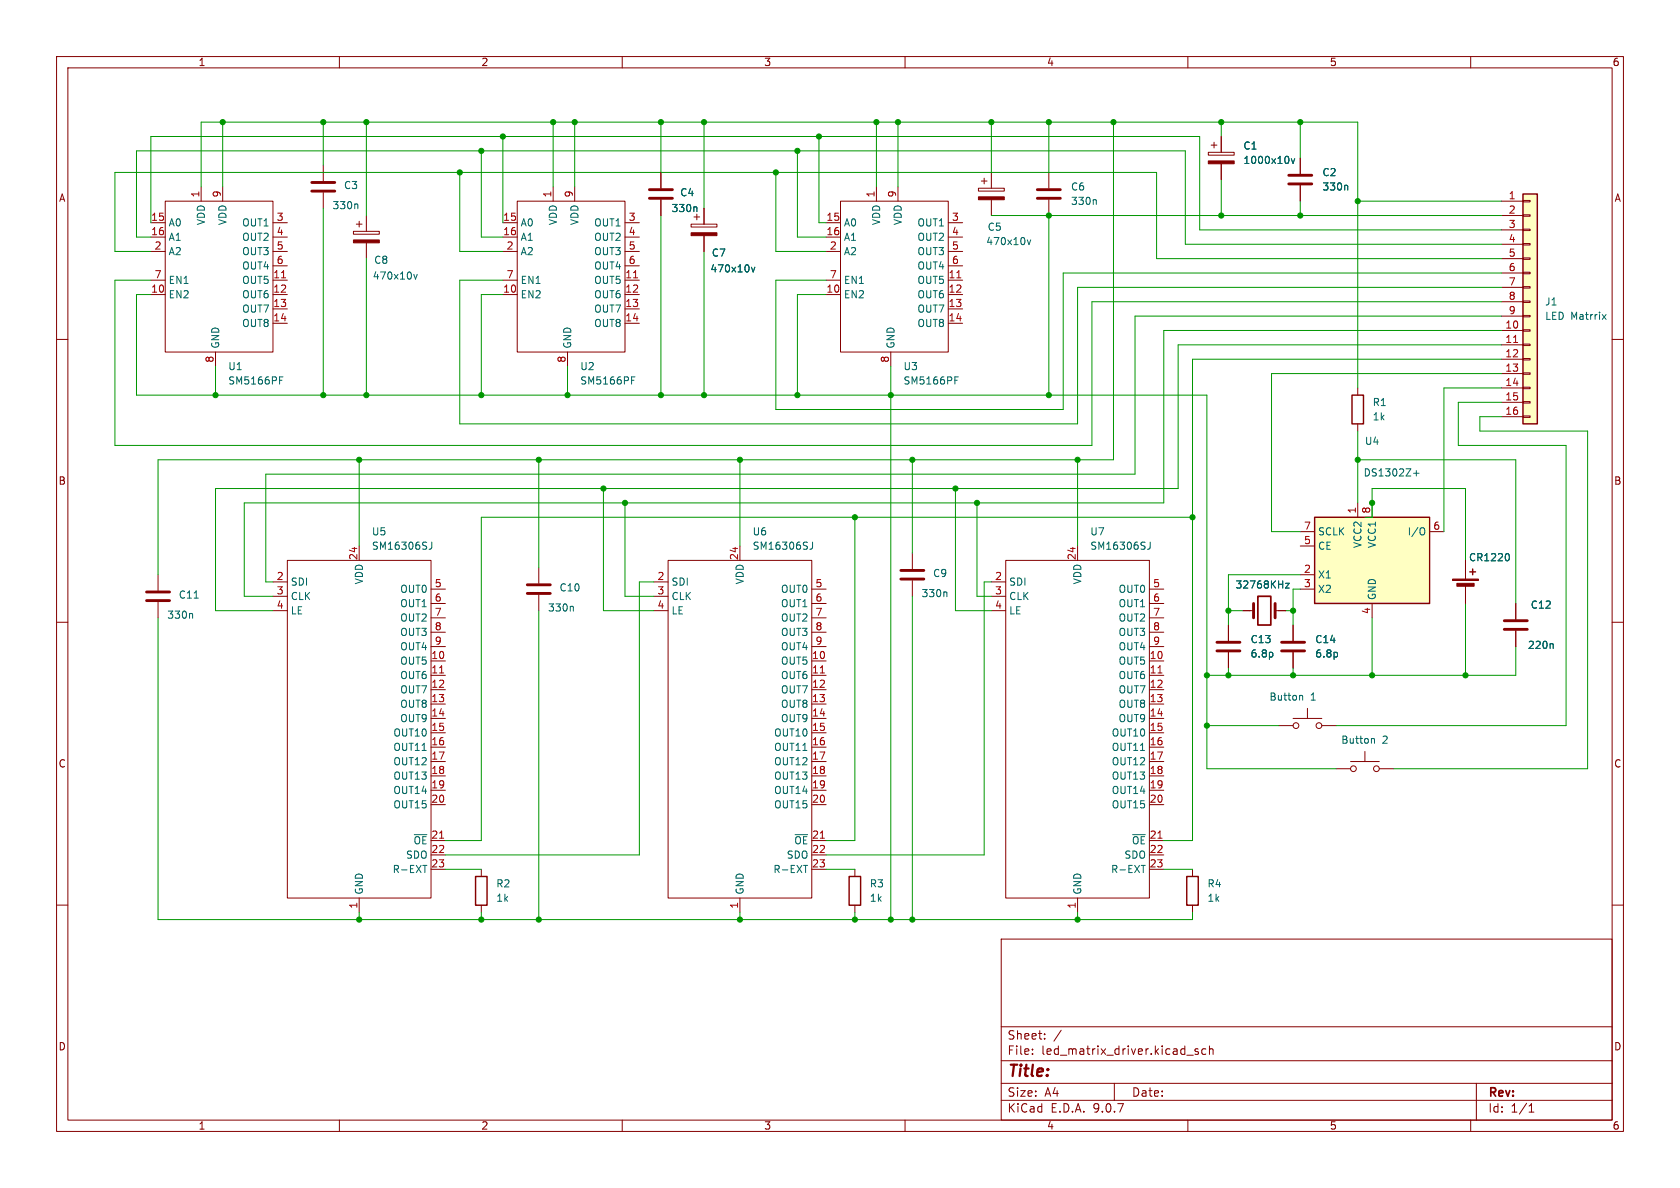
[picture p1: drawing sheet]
<svg xmlns="http://www.w3.org/2000/svg" width="297mm" height="210mm" viewBox="0 0 297 210" stroke-linecap="round" stroke-linejoin="round" font-family="sans-serif">
<g fill="none" stroke="#840000" stroke-width=".18">
<path d="M10 10h277v190h-277zM12 12h273v186h-273zM60 10v2M110 10v2M160 10v2M210 10v2M260 10v2M26.7 39.4h2.5M29.2 35.6h19.1v26.6h-19.1zM35.6 33v2.6M39.4 33v2.6M48.3 39.4h2.5"/>
<path d="M57.1 29.2v2.8M57.1 34v2.8M63 39.6h1M63.5 39.1v1M64.8 38.1v2.8M88.9 39.4h2.5M91.4 35.6h19.1v26.6h-19.1zM97.8 33v2.6M101.6 33v2.6M110.5 39.4h2.5M116.8 30.5v2.8M116.8 35.3v2.8"/>
<path d="M122.2 39.6h4.5v.5h-4.5zM122.7 38.4h1M123.2 37.8v1.1M124.5 36.8v2.8M173 33.3h4.5v.5h-4.5zM173.5 32h1M174 31.5v1M175.3 30.5v2.8M175.3 35.3v2.8M185.4 30.5v2.8M185.4 35.3v2.8M26.7 41.9h2.5"/>
<path d="M26.7 44.5h2.5M26.7 49.5h2.5M26.7 52.1h2.5M48.3 41.9h2.5M48.3 44.5h2.5M48.3 49.5h2.5M48.3 52.1h2.5M48.3 47h2.5M48.3 54.6h2.5M48.3 57.2h2.5M62.5 40.9h4.6v.5h-4.6zM64.8 42.9v2.8"/>
<path d="M88.9 41.9h2.5M88.9 44.5h2.5M88.9 49.5h2.5M88.9 52.1h2.5M110.5 41.9h2.5M110.5 44.5h2.5M110.5 49.5h2.5M110.5 52.1h2.5M110.5 47h2.5M110.5 54.6h2.5M110.5 57.2h2.5M124.5 41.7v2.8"/>
<path d="M10 60h2M38.1 62.2v2.6M100.3 62.2v2.6M285 60h2M50.8 99.1h25.4v59.7h-25.4zM63.5 96.5v2.6M118.1 99.1h25.4v59.7h-25.4zM130.8 96.5v2.6M177.8 99.1h25.4v59.7h-25.4zM190.5 96.5v2.6M259.1 99.1v3.3M10 110h2"/>
<path d="M27.9 101.6v2.8M27.9 106.4v2.8M48.3 102.9h2.5M48.3 105.4h2.5M48.3 108h2.5M76.2 104.1h2.5M76.2 106.7h2.5M76.2 109.2h2.5M76.2 111.8h2.5M76.2 114.3h2.5M76.2 116.8h2.5M76.2 119.4h2.5"/>
<path d="M95.2 100.3v2.8M95.2 105.2v2.8M115.6 102.9h2.5M115.6 105.4h2.5M115.6 108h2.5M143.5 104.1h2.5M143.5 106.7h2.5M143.5 109.2h2.5M143.5 111.8h2.5M143.5 114.3h2.5M143.5 116.8h2.5M143.5 119.4h2.5"/>
<path d="M175.3 102.9h2.5M175.3 105.4h2.5M175.3 108h2.5M203.2 104.1h2.5M203.2 106.7h2.5M203.2 109.2h2.5M203.2 111.8h2.5M203.2 114.3h2.5M203.2 116.8h2.5M203.2 119.4h2.5M259.1 103.4v3.3M268 106.7v2.8"/>
<path d="M268 111.5v2.8M285 110h2M76.2 127h2.5M76.2 121.9h2.5M76.2 124.5h2.5M76.2 129.5h2.5M76.2 132.1h2.5M76.2 134.6h2.5M76.2 137.2h2.5M76.2 139.7h2.5M143.5 127h2.5M143.5 121.9h2.5"/>
<path d="M143.5 124.5h2.5M143.5 129.5h2.5M143.5 132.1h2.5M143.5 134.6h2.5M143.5 137.2h2.5M143.5 139.7h2.5M203.2 127h2.5M203.2 121.9h2.5M203.2 124.5h2.5M203.2 129.5h2.5M203.2 132.1h2.5M203.2 134.6h2.5"/>
<path d="M203.2 137.2h2.5M203.2 139.7h2.5M226.1 128.3h2.5M228.6 127h5.1M231.1 125.2v1.8M233.7 128.3h2.5M236.2 135.9h2.6M238.8 134.6h5M241.3 132.8v1.8M243.8 135.9h2.6M63.5 158.8v2.5M76.2 142.2h2.5"/>
<path d="M76.2 148.6h2.5M76.2 151.1h2.5M76.2 153.7h2.5M85.1 153.7v1.2M130.8 158.8v2.5M143.5 142.2h2.5M143.5 148.6h2.5M143.5 151.1h2.5M143.5 153.7h2.5M151.1 153.7v1.2M190.5 158.8v2.5M203.2 142.2h2.5"/>
<path d="M203.2 148.6h2.5M203.2 151.1h2.5M203.2 153.7h2.5M210.8 153.7v1.2M10 160h2M85.1 160v1.3M151.1 160v1.3M177 166h108v32h-108zM210.8 160v1.3M285 160h2M60 198v2M110 198v2"/>
<path d="M160 198v2M177 194.5h108M177 191.5h108M177 187.5h108M177 181.5h108M182.5 186.3v.1M182.5 185.5v.1M184.7 183.6v.1M184.7 182.8v.1M187.6 182.1l-1.3 2M197 191.5v3M209.8 186.5h1.2"/>
<path d="M210 198v2M211.8 185.5l-.3-.1-.3 .2 .1 .2 .5 .2v.3h-.6M213.2 185.5l-.5-.1-.2 .3v.4l.1 .2h.6M213.8 185.5l.2-.1 .4 .1 .1 .9M213.8 184.9v1.5M260 198v2M261 191.5v6.5M270.3 196.6h.9M270.3 195.5l.4-.4v1.5"/>
<circle cx="229.1" cy="128.3" r=".51"/>
<circle cx="233.2" cy="128.3" r=".51"/>
<circle cx="239.3" cy="135.9" r=".51"/>
<circle cx="243.3" cy="135.9" r=".51"/>
</g>
<g fill="none" stroke="#006464" stroke-width=".18">
<path d="M63.1 36.1l.2 .1v.7M123 36.6l.2 .1v.7M193.6 35.3l.2 .2v.6M73.2 48.5l.3 .8 .3-.8M132.8 47.2l.3 .9 .3-.9M181.6 42.4l.3 .9 .3-.9M49.4 67.2h.4M49.4 66.6h.6M111.7 67.2h.4M111.7 66.6h.6M76.3 95.8v.9a.41 .41 0 0 1-.4 .4M143.6 95.8v.9a.41 .41 0 0 1-.4 .4"/>
<path d="M203.3 95.8v.9a.41 .41 0 0 1-.4 .4M266.5 97.9a.79 .79 0 0 1 0 1.2M33.9 108.4l.2 .2v.7M34.3 105.7h.8M101.2 107.2l.2 .2v.6M274.4 113.8l.2 .2v.6M229.9 122.9l.4 .2v.7M242.6 130.5l.4 .2v.7M74.7 153h.8M142.1 153h.7M201.7 153h.8"/>
</g>
<path d="M55.1 32.3h4.1M55.1 33.8h4.1M114.8 33.5h4.1M114.8 35.1h4.1M183.4 33.5h4.1M183.4 35.1h4.1M25.9 104.6h4.1M25.9 106.2h4.1M93.2 103.4h4.1M93.2 104.9h4.1M265.9 109.7h4.1M265.9 111.3h4.1" fill="none" stroke="#840000" stroke-width=".51"/>
<path d="M259.8 101.1h1.1M260.3 100.6v1M84.1 154.9h2v5.1h-2zM150.1 154.9h2v5.1h-2zM209.8 154.9h2v5.1h-2z" fill="none" stroke="#840000" stroke-width=".25"/>
<g fill="#840000" stroke="#840000" stroke-width=".18">
<path d="M173 34.8h4.5v.5h-4.5z"/>
<path d="M62.5 42.4h4.6v.5h-4.6z"/>
<path d="M122.2 41.1h4.5v.6h-4.5z"/>
<path d="M256.8 102.4h4.6v.2h-4.6z"/>
<path d="M257.6 103.1h3v.5h-3z"/>
</g>
<path d="M49.8 49.1h.7M112 49.1h.7M77.7 119h.7M145 119h.7M204.7 119h.7M77.7 148.2h.7M145 148.2h.7M204.7 148.2h.7" fill="none" stroke="#a90000" stroke-width=".18"/>
<path d="M232.4 91.4h20.3v15.3h-20.3z" fill="#ffffc2"/>
<path d="M239 69.9h2v5h-2zM232.4 91.4h20.3v15.3h-20.3z" fill="none" stroke="#840000" stroke-width=".25"/>
<g fill="none" stroke="#840000" stroke-width=".18">
<path d="M146 39.4h2.6M148.6 35.6h19v26.6h-19zM154.9 33v2.6M158.7 33v2.6M167.6 39.4h2.6M229.9 27.9v2.8M229.9 32.8v2.8M146 41.9h2.6M146 44.5h2.6M146 49.5h2.6M146 52.1h2.6M167.6 41.9h2.6"/>
<path d="M167.6 44.5h2.6M167.6 49.5h2.6M167.6 52.1h2.6M167.6 47h2.6M167.6 54.6h2.6M167.6 57.2h2.6M157.5 62.2v2.6M240 68.6v1.3M240 74.9v1.3M161.3 97.8v2.8M229.9 94h2.5M229.9 96.5h2.5"/>
<path d="M240 88.9v2.5M242.6 88.9v2.5M252.7 94h2.6M161.3 102.6v2.8M229.9 101.6h2.5M229.9 104.1h2.5M242.6 106.7v2.5"/>
</g>
<path d="M238.1 32.8l.2 .1v.7M168.8 67.2h.4M168.8 66.6h.6M249.9 83.7h1M250.4 83.2v.9M251.6 93.3l.1 .1a.81 .81 0 0 1-.1 1.2M167.2 104.6l.2 .2v.7" fill="none" stroke="#006464" stroke-width=".18"/>
<path d="M169.2 49.1h.7" fill="none" stroke="#a90000" stroke-width=".18"/>
<path d="M227.8 31h4.1M227.8 32.5h4.1M159.3 100.8h4M159.3 102.4h4" fill="none" stroke="#840000" stroke-width=".51"/>
<path d="M269.2 34.3h2.6v40.6h-2.6z" fill="#ffffc2"/>
<path d="M269.2 34.3h2.6v40.6h-2.6z" fill="none" stroke="#840000" stroke-width=".25"/>
<g fill="none" stroke="#840000" stroke-width=".18">
<path d="M116.8 30.5v2.8M116.8 35.3v2.8M124.5 36.8v2.8M213.6 26.9h4.6v.5h-4.6zM214.1 25.7h1M214.6 25.1v1.1M215.9 24.1v2.8M215.9 29v2.8M229.9 27.9v2.8M229.9 32.8v2.8M265.4 35.6h3.8M265.4 38.1h3.8"/>
<path d="M269.2 35.4h1.3v.3h-1.3zM269.2 38h1.3v.2h-1.3zM124.5 41.7v2.8M265.4 40.6h3.8M265.4 43.2h3.8M265.4 45.7h3.8M265.4 48.3h3.8M265.4 50.8h3.8M265.4 53.3h3.8M265.4 55.9h3.8M265.4 58.4h3.8M269.2 40.5h1.3v.3h-1.3z"/>
<path d="M269.2 43.1h1.3v.2h-1.3zM269.2 45.6h1.3v.2h-1.3zM269.2 48.1h1.3v.3h-1.3zM269.2 50.7h1.3v.2h-1.3zM269.2 53.2h1.3v.3h-1.3zM269.2 55.8h1.3v.2h-1.3zM269.2 58.3h1.3v.2h-1.3zM265.4 61h3.8M265.4 63.5h3.8M265.4 66h3.8M265.4 68.6h3.8M265.4 71.1h3.8"/>
<path d="M265.4 73.7h3.8M269.2 60.8h1.3v.3h-1.3zM269.2 63.4h1.3v.2h-1.3zM269.2 65.9h1.3v.3h-1.3zM269.2 68.5h1.3v.2h-1.3zM269.2 71h1.3v.2h-1.3zM269.2 73.5h1.3v.3h-1.3zM259.1 99.1v2.5M217.2 110.5v2.8M217.2 115.3v2.8M219.7 108h1.9M225.4 108h1.9"/>
<path d="M228.6 110.5v2.8M228.6 115.3v2.8M259.1 104.1v2.6M268 106.7v2.8M268 111.5v2.8"/>
</g>
<path d="M267.6 60.5h.7" fill="none" stroke="#a90000" stroke-width=".18"/>
<path d="M123 36.6l.2 .1v.7M228.3 28.1l.3 .8 .3-.8M238.1 32.8l.2 .1v.7M132.8 47.2l.3 .9 .3-.9M283.3 55.6l.6 .9M283.9 55.6l-.6 .9M266.5 97.9a.79 .79 0 0 1 0 1.2M225 115.4v.6M227.3 103.1h.6l-.6 .9h.6M236.4 115.4v.6M274.4 113.8l.2 .2v.6" fill="none" stroke="#006464" stroke-width=".18"/>
<path d="M213.6 28.4h4.6v.6h-4.6z" fill="#840000" stroke="#840000" stroke-width=".18"/>
<path d="M215.1 113.5h4.1M215.1 115.1h4.1M221.6 106.7v2.5M225.4 106.7v2.5M226.6 113.5h4M226.6 115.1h4" fill="none" stroke="#840000" stroke-width=".51"/>
<path d="M222.4 105.4h2.3v5.1h-2.3z" fill="none" stroke="#840000" stroke-width=".3"/>
<g fill="none" stroke="#009600" stroke-width=".18">
<path d="M26.7 39.4v-15.3h185.4v16.5h53.3M35.6 33v-11.4h204.4v47M39.4 21.6v11.4M57.1 21.6v7.6M57.1 36.8v33.1M64.8 21.6v16.5M81.3 30.5v14h7.6M85.1 26.7v15.2h3.8M88.9 24.1v15.3M97.8 21.6v11.4M101.6 21.6v11.4M116.8 21.6v8.9"/>
<path d="M116.8 38.1v31.8M124.5 21.6v15.2M137.2 30.5v14h8.8M141 26.7v15.2h5M144.8 24.1v15.3h1.2M154.9 21.6v11.4M158.7 21.6v11.4M175.3 38.1h90.1M175.3 21.6v8.9M185.4 21.6v8.9M185.4 38.1v31.8M196.8 21.6v59.7h-168.9v20.3"/>
<path d="M215.9 21.6v2.5M215.9 31.8v6.3M229.9 21.6v6.3M229.9 35.6v2.5M240 35.6h25.4M26.7 52.1h-2.6v17.8h189.3v66h22.8M26.7 41.9h-2.6v-15.2h185.4v16.5h55.9M26.7 44.5h-6.4v-14h184.2v15.2h60.9M26.7 49.5h-6.4v29.2h172.7v-25.4h72.4M64.8 45.7v24.2M88.9 49.5h-7.6v25.4h109.2v-24.1h74.9M88.9 52.1h-3.8v17.8"/>
<path d="M124.5 44.5v25.4M146 52.1h-5v17.8M265.4 48.3h-77.4v24.1h-50.8v-22.9h8.8M265.4 58.4h-59.7v30.5h-162.5v16.5h5.1M265.4 55.9h-64.7v27.9h-153.7v19.1h1.3M38.1 64.8v5.1M100.3 64.8v5.1M157.5 64.8v97.8M240 76.2v12.7M265.4 71.1h-7.6v7.6h19.1v49.6h-40.7M265.4 73.7h-3.8v2.5h19.1v59.7h-34.3M265.4 61h-57.1v25.4h-170.2v21.6h10.2"/>
<path d="M265.4 63.5h-54.6v85.1h-5.1M265.4 66h-40.6v28h5.1M265.4 68.6h-10.1v25.4M63.5 81.3v15.2M95.2 81.3v19M106.7 86.4v21.6h8.9M110.5 88.9v16.5h5.1M130.8 81.3v15.2M151.1 91.4v57.2h-5.1M161.3 81.3v16.5M168.9 86.4v21.6h6.4M172.7 88.9v16.5h2.6"/>
<path d="M190.5 81.3v15.2M210.8 91.4h-125.7v57.2h-6.4M240 81.3h28v25.4M241.3 91.4h1.3v-5h16.5v12.7M27.9 109.2v53.4h182.9v-1.3M95.2 108v54.6M115.6 102.9h-2.6v48.2h-34.3M161.3 105.4v57.2M175.3 102.9h-1.3v48.2h-28M217.2 118.1v1.3M217.2 108h2.5M227.3 108h1.3"/>
<path d="M228.6 118.1v1.3M229.9 104.1h-1.3v6.4M229.9 101.6h-12.7v8.9M242.6 109.2v10.2M259.1 106.7v12.7M268 114.3v5.1h-54.6M213.4 128.3h12.7M78.7 153.7h6.4M146 153.7h5.1M205.7 153.7h5.1M63.5 161.3v1.3M85.1 161.3v1.3"/>
<path d="M130.8 161.3v1.3M151.1 161.3v1.3M190.5 161.3v1.3"/>
</g>
<g fill="#009600" stroke="#009600" stroke-width=".18">
<circle cx="175.3" cy="21.6" r=".46"/>
<circle cx="158.7" cy="21.6" r=".46"/>
<circle cx="154.9" cy="21.6" r=".46"/>
<circle cx="185.4" cy="38.1" r=".46"/>
<circle cx="185.4" cy="21.6" r=".46"/>
<circle cx="210.8" cy="91.4" r=".46"/>
<circle cx="217.2" cy="119.4" r=".46"/>
<circle cx="213.4" cy="119.4" r=".46"/>
<circle cx="228.6" cy="119.4" r=".46"/>
<circle cx="217.2" cy="108" r=".46"/>
<circle cx="228.6" cy="108" r=".46"/>
<circle cx="196.8" cy="21.6" r=".46"/>
<circle cx="215.9" cy="21.6" r=".46"/>
<circle cx="215.9" cy="38.1" r=".46"/>
<circle cx="240" cy="35.6" r=".46"/>
<circle cx="229.9" cy="21.6" r=".46"/>
<circle cx="229.9" cy="38.1" r=".46"/>
<circle cx="240" cy="81.3" r=".46"/>
<circle cx="168.9" cy="86.4" r=".46"/>
<circle cx="185.4" cy="69.9" r=".46"/>
<circle cx="172.7" cy="88.9" r=".46"/>
<circle cx="161.3" cy="81.3" r=".46"/>
<circle cx="157.5" cy="69.9" r=".46"/>
<circle cx="151.1" cy="91.4" r=".46"/>
<circle cx="190.5" cy="81.3" r=".46"/>
<circle cx="242.6" cy="88.9" r=".46"/>
<circle cx="242.6" cy="119.4" r=".46"/>
<circle cx="259.1" cy="119.4" r=".46"/>
<circle cx="63.5" cy="81.3" r=".46"/>
<circle cx="85.1" cy="69.9" r=".46"/>
<circle cx="38.1" cy="69.9" r=".46"/>
<circle cx="57.1" cy="69.9" r=".46"/>
<circle cx="64.8" cy="69.9" r=".46"/>
<circle cx="95.2" cy="81.3" r=".46"/>
<circle cx="100.3" cy="69.9" r=".46"/>
<circle cx="124.5" cy="21.6" r=".46"/>
<circle cx="116.8" cy="21.6" r=".46"/>
<circle cx="110.5" cy="88.9" r=".46"/>
<circle cx="106.7" cy="86.4" r=".46"/>
<circle cx="137.2" cy="30.5" r=".46"/>
<circle cx="141" cy="26.7" r=".46"/>
<circle cx="144.8" cy="24.1" r=".46"/>
<circle cx="124.5" cy="69.9" r=".46"/>
<circle cx="116.8" cy="69.9" r=".46"/>
<circle cx="97.8" cy="21.6" r=".46"/>
<circle cx="101.6" cy="21.6" r=".46"/>
<circle cx="130.8" cy="81.3" r=".46"/>
<circle cx="141" cy="69.9" r=".46"/>
<circle cx="190.5" cy="162.6" r=".46"/>
<circle cx="213.4" cy="128.3" r=".46"/>
<circle cx="130.8" cy="162.6" r=".46"/>
<circle cx="151.1" cy="162.6" r=".46"/>
<circle cx="157.5" cy="162.6" r=".46"/>
<circle cx="161.3" cy="162.6" r=".46"/>
<circle cx="88.9" cy="24.1" r=".46"/>
<circle cx="85.1" cy="26.7" r=".46"/>
<circle cx="39.4" cy="21.6" r=".46"/>
<circle cx="81.3" cy="30.5" r=".46"/>
<circle cx="57.1" cy="21.6" r=".46"/>
<circle cx="64.8" cy="21.6" r=".46"/>
<circle cx="63.5" cy="162.6" r=".46"/>
<circle cx="85.1" cy="162.6" r=".46"/>
<circle cx="95.2" cy="162.6" r=".46"/>
</g>
<text font-size="2.8" fill="#840000" x="178" y="190.9">Title:</text>
<g font-size="2.1" fill="#840000">
<text x="178" y="184">Sheet:</text>
<text x="178" y="186.7">File:</text>
<text x="184.1" y="186.7">led_matrix_driver.kicad_sch</text>
<text x="178" y="196.9">KiCad</text>
<text x="178" y="194.1">Size:</text>
<text x="184.7" y="194.1">A4</text>
<text x="185.7" y="196.9">E.D.A.</text>
<text x="193.3" y="196.9">9.0.7</text>
<text x="200" y="194.1">Date:</text>
<text x="263" y="194.3">Rev:</text>
<text x="263" y="196.9">Id:</text>
<text x="267.1" y="196.9">1/1</text>
</g>
<g font-size="1.8" fill="#840000">
<text x="35" y="11.9">1</text>
<text x="85" y="11.9">2</text>
<text x="135" y="11.9">3</text>
<text x="185" y="11.9">4</text>
<text x="235" y="11.9">5</text>
<text x="285" y="11.9">6</text>
<text x="10.3" y="35.9">A</text>
<text x="285.3" y="35.9">A</text>
<text x="10.3" y="85.9">B</text>
<text x="285.3" y="85.9">B</text>
<text x="10.3" y="135.9">C</text>
<text x="285.3" y="135.9">C</text>
<text x="10.3" y="185.9">D</text>
<text x="285.3" y="185.9">D</text>
<text x="35" y="199.9">1</text>
<text x="85" y="199.9">2</text>
<text x="135" y="199.9">3</text>
<text x="185" y="199.9">4</text>
<text x="235" y="199.9">5</text>
<text x="285" y="199.9">6</text>
</g>
<g font-size="1.8" fill="#006464">
<text x="219.7" y="26.6">C1</text>
<text x="219.7" y="29.2">1000x10v</text>
<text x="60.7" y="33.6">C3</text>
<text x="120.2" y="34.9">C4</text>
<text x="189.2" y="33.9">C6</text>
<text x="233.7" y="31.3">C2</text>
<text x="233.7" y="33.9">330n</text>
<text x="29.7" y="40.2">A0</text>
<text x="36.4" y="39.9" transform="rotate(-90 36.4 39.9)">VDD</text>
<text x="40.2" y="39.9" transform="rotate(-90 40.2 39.9)">VDD</text>
<text x="42.7" y="40.2">OUT1</text>
<text x="58.7" y="37.2">330n</text>
<text x="91.9" y="40.2">A0</text>
<text x="98.7" y="39.9" transform="rotate(-90 98.7 39.9)">VDD</text>
<text x="102.5" y="39.9" transform="rotate(-90 102.5 39.9)">VDD</text>
<text x="104.9" y="40.2">OUT1</text>
<text x="118.6" y="37.7">330n</text>
<text x="149.1" y="40.2">A0</text>
<text x="155.8" y="39.9" transform="rotate(-90 155.8 39.9)">VDD</text>
<text x="159.6" y="39.9" transform="rotate(-90 159.6 39.9)">VDD</text>
<text x="162.1" y="40.2">OUT1</text>
<text x="174.5" y="41">C5</text>
<text x="189.2" y="36.4">330n</text>
<text x="29.7" y="42.8">A1</text>
<text x="29.7" y="45.3">A2</text>
<text x="42.7" y="42.8">OUT2</text>
<text x="42.7" y="45.3">OUT3</text>
<text x="42.7" y="47.9">OUT4</text>
<text x="66" y="46.8">C8</text>
<text x="91.9" y="42.8">A1</text>
<text x="91.9" y="45.3">A2</text>
<text x="104.9" y="42.8">OUT2</text>
<text x="104.9" y="45.3">OUT3</text>
<text x="104.9" y="47.9">OUT4</text>
<text x="125.7" y="45.6">C7</text>
<text x="149.1" y="42.8">A1</text>
<text x="149.1" y="45.3">A2</text>
<text x="162.1" y="42.8">OUT2</text>
<text x="162.1" y="45.3">OUT3</text>
<text x="162.1" y="47.9">OUT4</text>
<text x="174.3" y="43.5">470x10v</text>
<text x="29.7" y="50.4">EN1</text>
<text x="29.7" y="52.9">EN2</text>
<text x="42.7" y="50.4">OUT5</text>
<text x="42.7" y="52.9">OUT6</text>
<text x="65.8" y="49.6">470x10v</text>
<text x="91.9" y="50.4">EN1</text>
<text x="91.9" y="52.9">EN2</text>
<text x="104.9" y="50.4">OUT5</text>
<text x="104.9" y="52.9">OUT6</text>
<text x="125.5" y="48.4">470x10v</text>
<text x="149.1" y="50.4">EN1</text>
<text x="149.1" y="52.9">EN2</text>
<text x="162.1" y="50.4">OUT5</text>
<text x="162.1" y="52.9">OUT6</text>
<text x="42.7" y="55.5">OUT7</text>
<text x="42.7" y="58">OUT8</text>
<text x="104.9" y="55.5">OUT7</text>
<text x="104.9" y="58">OUT8</text>
<text x="162.1" y="55.5">OUT7</text>
<text x="162.1" y="58">OUT8</text>
<text x="273.1" y="54.2">J1</text>
<text x="273.1" y="56.7">LED Matrrix</text>
<text x="39" y="61.7" transform="rotate(-90 39 61.7)">GND</text>
<text x="40.3" y="65.6">U1</text>
<text x="101.2" y="61.7" transform="rotate(-90 101.2 61.7)">GND</text>
<text x="102.5" y="65.6">U2</text>
<text x="158.3" y="61.7" transform="rotate(-90 158.3 61.7)">GND</text>
<text x="159.6" y="65.6">U3</text>
<text x="40.3" y="68.2">SM5166PF</text>
<text x="102.5" y="68.2">SM5166PF</text>
<text x="159.6" y="68.2">SM5166PF</text>
<text x="242.6" y="72">R1</text>
<text x="242.6" y="74.5">1k</text>
<text x="241.2" y="78.8">U4</text>
<text x="241" y="84.4">DS1302Z+</text>
<text x="65.7" y="94.8">U5</text>
<text x="133" y="94.8">U6</text>
<text x="192.7" y="94.8">U7</text>
<text x="232.9" y="94.8">SCLK</text>
<text x="248.8" y="94.8">I/O</text>
<text x="65.7" y="97.4">SM16306SJ</text>
<text x="133" y="97.4">SM16306SJ</text>
<text x="192.7" y="97.4">SM16306SJ</text>
<text x="232.9" y="97.4">CE</text>
<text x="240.9" y="97" transform="rotate(-90 240.9 97)">VCC2</text>
<text x="243.4" y="97" transform="rotate(-90 243.4 97)">VCC1</text>
<text x="259.6" y="99.4">CR1220</text>
<text x="31.5" y="106">C11</text>
<text x="51.3" y="103.7">SDI</text>
<text x="51.3" y="106.3">CLK</text>
<text x="64.4" y="103.4" transform="rotate(-90 64.4 103.4)">VDD</text>
<text x="70.7" y="105">OUT0</text>
<text x="70.7" y="107.5">OUT1</text>
<text x="98.8" y="104.7">C10</text>
<text x="118.6" y="103.7">SDI</text>
<text x="118.6" y="106.3">CLK</text>
<text x="131.7" y="103.4" transform="rotate(-90 131.7 103.4)">VDD</text>
<text x="138" y="105">OUT0</text>
<text x="138" y="107.5">OUT1</text>
<text x="162.8" y="105.8">330n</text>
<text x="164.9" y="102.2">C9</text>
<text x="178.3" y="103.7">SDI</text>
<text x="178.3" y="106.3">CLK</text>
<text x="191.4" y="103.4" transform="rotate(-90 191.4 103.4)">VDD</text>
<text x="197.7" y="105">OUT0</text>
<text x="197.7" y="107.5">OUT1</text>
<text x="218.3" y="104.2">32768KHz</text>
<text x="232.9" y="102.5">X1</text>
<text x="232.9" y="105">X2</text>
<text x="243.4" y="106.2" transform="rotate(-90 243.4 106.2)">GND</text>
<text x="270.5" y="107.8">C12</text>
<text x="29.5" y="109.6">330n</text>
<text x="51.3" y="108.8">LE</text>
<text x="70.7" y="110.1">OUT2</text>
<text x="70.7" y="112.6">OUT3</text>
<text x="96.8" y="108.3">330n</text>
<text x="118.6" y="108.8">LE</text>
<text x="138" y="110.1">OUT2</text>
<text x="138" y="112.6">OUT3</text>
<text x="178.3" y="108.8">LE</text>
<text x="197.7" y="110.1">OUT2</text>
<text x="197.7" y="112.6">OUT3</text>
<text x="221" y="113.9">C13</text>
<text x="232.4" y="113.9">C14</text>
<text x="70.7" y="115.2">OUT4</text>
<text x="70.7" y="117.7">OUT5</text>
<text x="138" y="115.2">OUT4</text>
<text x="138" y="117.7">OUT5</text>
<text x="197.7" y="115.2">OUT4</text>
<text x="197.7" y="117.7">OUT5</text>
<text x="221" y="116.4">6.8p</text>
<text x="232.4" y="116.4">6.8p</text>
<text x="270" y="114.9">220n</text>
<text x="70.7" y="120.2">OUT6</text>
<text x="70.7" y="122.8">OUT7</text>
<text x="70.7" y="125.3">OUT8</text>
<text x="138" y="120.2">OUT6</text>
<text x="138" y="122.8">OUT7</text>
<text x="138" y="125.3">OUT8</text>
<text x="197.7" y="120.2">OUT6</text>
<text x="197.7" y="122.8">OUT7</text>
<text x="197.7" y="125.3">OUT8</text>
<text x="224.3" y="124.1">Button</text>
<text x="231.7" y="124.1">1</text>
<text x="69.4" y="130.4">OUT10</text>
<text x="70.7" y="127.9">OUT9</text>
<text x="136.8" y="130.4">OUT10</text>
<text x="138" y="127.9">OUT9</text>
<text x="196.4" y="130.4">OUT10</text>
<text x="197.7" y="127.9">OUT9</text>
<text x="237" y="131.7">Button</text>
<text x="244.4" y="131.7">2</text>
<text x="69.4" y="132.9">OUT11</text>
<text x="69.4" y="135.5">OUT12</text>
<text x="136.8" y="132.9">OUT11</text>
<text x="136.8" y="135.5">OUT12</text>
<text x="196.4" y="132.9">OUT11</text>
<text x="196.4" y="135.5">OUT12</text>
<text x="69.4" y="138">OUT13</text>
<text x="69.4" y="140.6">OUT14</text>
<text x="69.4" y="143.1">OUT15</text>
<text x="136.8" y="138">OUT13</text>
<text x="136.8" y="140.6">OUT14</text>
<text x="136.8" y="143.1">OUT15</text>
<text x="196.4" y="138">OUT13</text>
<text x="196.4" y="140.6">OUT14</text>
<text x="196.4" y="143.1">OUT15</text>
<text x="73" y="149.5">~{OE}</text>
<text x="140.3" y="149.5">~{OE}</text>
<text x="200" y="149.5">~{OE}</text>
<text x="69.3" y="154.5">R-EXT</text>
<text x="71.7" y="152">SDO</text>
<text x="136.6" y="154.5">R-EXT</text>
<text x="139" y="152">SDO</text>
<text x="196.3" y="154.5">R-EXT</text>
<text x="198.7" y="152">SDO</text>
<text x="64.4" y="158.2" transform="rotate(-90 64.4 158.2)">GND</text>
<text x="87.6" y="157.1">R2</text>
<text x="87.6" y="159.6">1k</text>
<text x="131.7" y="158.2" transform="rotate(-90 131.7 158.2)">GND</text>
<text x="153.7" y="157.1">R3</text>
<text x="153.7" y="159.6">1k</text>
<text x="191.4" y="158.2" transform="rotate(-90 191.4 158.2)">GND</text>
<text x="213.4" y="157.1">R4</text>
<text x="213.4" y="159.6">1k</text>
</g>
<g font-size="1.8" fill="#a90000">
<text x="35.3" y="35" transform="rotate(-90 35.3 35)">1</text>
<text x="39.1" y="35" transform="rotate(-90 39.1 35)">9</text>
<text x="97.5" y="35" transform="rotate(-90 97.5 35)">1</text>
<text x="101.3" y="35" transform="rotate(-90 101.3 35)">9</text>
<text x="154.7" y="35" transform="rotate(-90 154.7 35)">1</text>
<text x="158.5" y="35" transform="rotate(-90 158.5 35)">9</text>
<text x="266.6" y="35.3">1</text>
<text x="26.6" y="39.1">15</text>
<text x="26.6" y="41.7">16</text>
<text x="48.8" y="39.1">3</text>
<text x="48.8" y="41.7">4</text>
<text x="88.9" y="39.1">15</text>
<text x="88.9" y="41.7">16</text>
<text x="111.1" y="39.1">3</text>
<text x="111.1" y="41.7">4</text>
<text x="146" y="39.1">15</text>
<text x="146" y="41.7">16</text>
<text x="168.2" y="39.1">3</text>
<text x="168.2" y="41.7">4</text>
<text x="266.6" y="37.8">2</text>
<text x="266.6" y="40.4">3</text>
<text x="27.2" y="44.2">2</text>
<text x="48.8" y="44.2">5</text>
<text x="48.8" y="46.7">6</text>
<text x="89.5" y="44.2">2</text>
<text x="111.1" y="44.2">5</text>
<text x="111.1" y="46.7">6</text>
<text x="146.6" y="44.2">2</text>
<text x="168.2" y="44.2">5</text>
<text x="168.2" y="46.7">6</text>
<text x="266.6" y="42.9">4</text>
<text x="266.6" y="45.5">5</text>
<text x="26.6" y="51.8">10</text>
<text x="27.2" y="49.3">7</text>
<text x="48.2" y="49.3">11</text>
<text x="48.2" y="51.8">12</text>
<text x="88.9" y="51.8">10</text>
<text x="89.5" y="49.3">7</text>
<text x="110.4" y="49.3">11</text>
<text x="110.4" y="51.8">12</text>
<text x="146" y="51.8">10</text>
<text x="146.6" y="49.3">7</text>
<text x="167.6" y="49.3">11</text>
<text x="167.6" y="51.8">12</text>
<text x="266.6" y="48">6</text>
<text x="266.6" y="50.5">7</text>
<text x="266.6" y="53.1">8</text>
<text x="48.2" y="54.4">13</text>
<text x="48.2" y="56.9">14</text>
<text x="110.4" y="54.4">13</text>
<text x="110.4" y="56.9">14</text>
<text x="167.6" y="54.4">13</text>
<text x="167.6" y="56.9">14</text>
<text x="266" y="58.2">10</text>
<text x="266.6" y="55.6">9</text>
<text x="37.8" y="64.2" transform="rotate(-90 37.8 64.2)">8</text>
<text x="100.1" y="64.2" transform="rotate(-90 100.1 64.2)">8</text>
<text x="157.2" y="64.2" transform="rotate(-90 157.2 64.2)">8</text>
<text x="266" y="60.7">11</text>
<text x="266" y="63.2">12</text>
<text x="266" y="65.8">13</text>
<text x="266" y="68.3">14</text>
<text x="266" y="70.9">15</text>
<text x="266" y="73.4">16</text>
<text x="230.4" y="93.7">7</text>
<text x="239.8" y="90.9" transform="rotate(-90 239.8 90.9)">1</text>
<text x="242.3" y="90.9" transform="rotate(-90 242.3 90.9)">8</text>
<text x="253.3" y="93.7">6</text>
<text x="63.2" y="99.1" transform="rotate(-90 63.2 99.1)">24</text>
<text x="130.6" y="99.1" transform="rotate(-90 130.6 99.1)">24</text>
<text x="190.2" y="99.1" transform="rotate(-90 190.2 99.1)">24</text>
<text x="230.4" y="96.3">5</text>
<text x="230.4" y="101.3">2</text>
<text x="48.8" y="102.6">2</text>
<text x="48.8" y="105.2">3</text>
<text x="48.8" y="107.7">4</text>
<text x="76.8" y="103.9">5</text>
<text x="76.8" y="106.4">6</text>
<text x="116.1" y="102.6">2</text>
<text x="116.1" y="105.2">3</text>
<text x="116.1" y="107.7">4</text>
<text x="144.1" y="103.9">5</text>
<text x="144.1" y="106.4">6</text>
<text x="175.8" y="102.6">2</text>
<text x="175.8" y="105.2">3</text>
<text x="175.8" y="107.7">4</text>
<text x="203.8" y="103.9">5</text>
<text x="203.8" y="106.4">6</text>
<text x="230.4" y="103.9">3</text>
<text x="76.8" y="109">7</text>
<text x="76.8" y="111.5">8</text>
<text x="144.1" y="109">7</text>
<text x="144.1" y="111.5">8</text>
<text x="203.8" y="109">7</text>
<text x="203.8" y="111.5">8</text>
<text x="242.3" y="108.7" transform="rotate(-90 242.3 108.7)">4</text>
<text x="76.2" y="116.6">10</text>
<text x="76.2" y="119.1">11</text>
<text x="76.8" y="114">9</text>
<text x="143.5" y="116.6">10</text>
<text x="143.5" y="119.1">11</text>
<text x="144.1" y="114">9</text>
<text x="203.2" y="116.6">10</text>
<text x="203.2" y="119.1">11</text>
<text x="203.8" y="114">9</text>
<text x="76.2" y="121.7">12</text>
<text x="76.2" y="124.2">13</text>
<text x="143.5" y="121.7">12</text>
<text x="143.5" y="124.2">13</text>
<text x="203.2" y="121.7">12</text>
<text x="203.2" y="124.2">13</text>
<text x="76.2" y="126.7">14</text>
<text x="76.2" y="129.3">15</text>
<text x="76.2" y="131.8">16</text>
<text x="143.5" y="126.7">14</text>
<text x="143.5" y="129.3">15</text>
<text x="143.5" y="131.8">16</text>
<text x="203.2" y="126.7">14</text>
<text x="203.2" y="129.3">15</text>
<text x="203.2" y="131.8">16</text>
<text x="76.2" y="134.4">17</text>
<text x="76.2" y="136.9">18</text>
<text x="143.5" y="134.4">17</text>
<text x="143.5" y="136.9">18</text>
<text x="203.2" y="134.4">17</text>
<text x="203.2" y="136.9">18</text>
<text x="76.2" y="139.4">19</text>
<text x="76.2" y="142">20</text>
<text x="143.5" y="139.4">19</text>
<text x="143.5" y="142">20</text>
<text x="203.2" y="139.4">19</text>
<text x="203.2" y="142">20</text>
<text x="76.2" y="148.3">21</text>
<text x="143.5" y="148.3">21</text>
<text x="203.2" y="148.3">21</text>
<text x="76.2" y="150.9">22</text>
<text x="76.2" y="153.4">23</text>
<text x="143.5" y="150.9">22</text>
<text x="143.5" y="153.4">23</text>
<text x="203.2" y="150.9">22</text>
<text x="203.2" y="153.4">23</text>
<text x="63.2" y="160.7" transform="rotate(-90 63.2 160.7)">1</text>
<text x="130.6" y="160.7" transform="rotate(-90 130.6 160.7)">1</text>
<text x="190.2" y="160.7" transform="rotate(-90 190.2 160.7)">1</text>
</g>
</svg>
